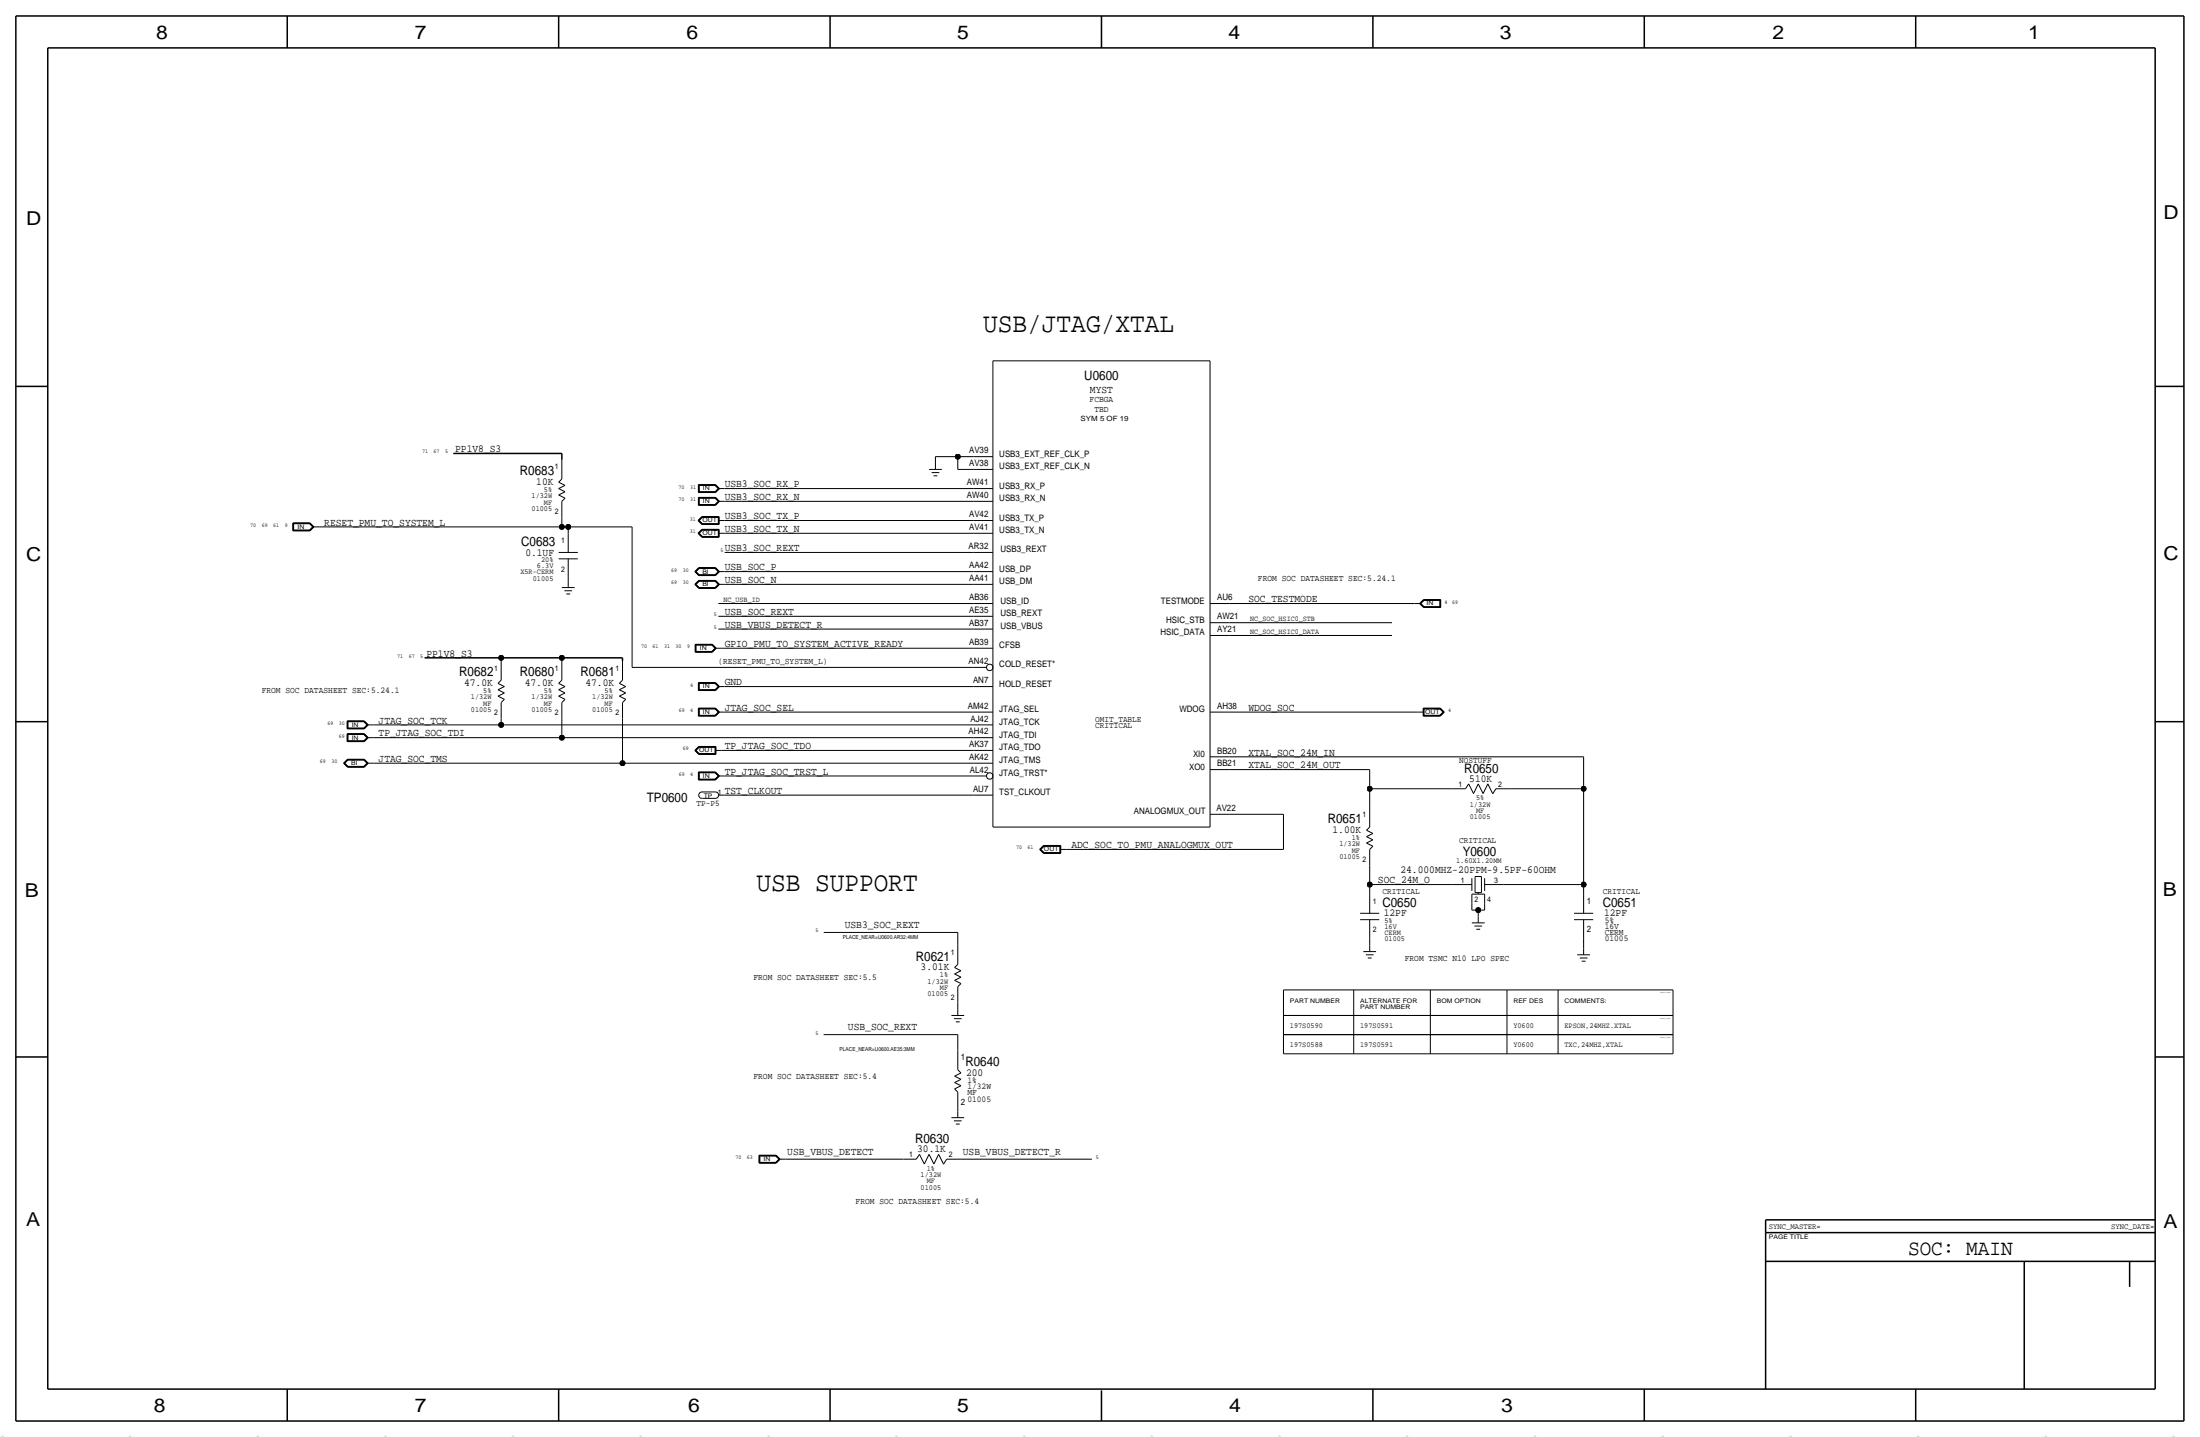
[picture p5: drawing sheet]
<svg xmlns="http://www.w3.org/2000/svg" width="875mm" height="572mm" viewBox="0 0 875 572" stroke-linecap="round" stroke-linejoin="round" font-family="sans-serif">
<g fill="none" stroke="#000" stroke-width=".6" stroke-linecap="butt">
<path d="M6.3 6.4v558.7zM6.3 6.4h862.3zM19 19.1v533.4zM19 19.1h838.2zM114.2 6.4v12.7zM222.2 6.4v12.7zM330.1 6.4v12.7zM438.1 6.4v12.7zM546.1 6.4v12.7zM654 6.4v12.7zM762 6.4v12.7zM857.2 19.1v533.4z"/>
<path d="M868.6 6.4v558.7zM6.3 153.7h12.7zM857.2 153.7h11.4zM180.3 180.3h43.2zM223.5 180.3v2.6zM168.9 261.6h30.4zM199.3 261.6h24.2zM199.3 261.6v1.3zM223.5 261.6v1.3zM223.5 261.6h24.1zM247.6 261.6v1.3zM6.3 287h12.7z"/>
<path d="M857.2 287h11.4zM6.3 420.4h12.7zM857.2 420.4h11.4zM702.3 490.2h154.9zM702.3 485.1v5.1zM702.3 485.1h154.9zM702.3 490.2v62.3zM702.3 501.6h154.9zM805.1 501.6v50.8zM847 501.6v10.2zM19 552.5h838.2zM114.2 552.4v12.7z"/>
<path d="M222.2 552.5v12.7zM330.1 552.5v12.7zM438.1 553v12.1zM546.1 552.5v12.7zM654 552.5v12.7zM762 552.5v12.7zM6.3 565.1h862.3z"/>
</g>
<g fill="none" stroke="#000" stroke-width=".4">
<path d="M394.9 143.5v185.4zM394.9 143.5h86.4zM481.3 143.5v185.4zM222.2 191.8l1.3-1.3zM222.2 191.8l2.5 1.2zM222.2 196.9l2.5 1.2zM222.2 194.3l2.5 1.3zM222.2 196.9l2.5-1.3zM222.2 194.3l2.5-1.3zM223.5 182.9v7.6zM223.5 199.4v6.3zM224.7 198.1l-1.2 1.3z"/>
<path d="M277.8 192.7h6.8zM277.8 197.8h6.8zM277.8 192.7v3.2zM277.8 195.9h6.8zM277.8 197.8v3.2zM277.9 192.8v3zM277.9 195.8h6.6zM277.9 197.9v3zM277.9 192.8h6.6zM277.9 197.9h6.6zM278 192.9v2.8zM278 195.7h6.5z"/>
<path d="M278 198v2.8zM278 192.9h6.5zM278 198h6.5zM278.1 193h6.3zM278.1 193v2.6zM278.1 195.6h6.3zM278.1 198.1h6.3zM278.1 198.1v2.6zM284.4 195.6l1.3-1.3zM284.4 193l1.3 1.3zM284.4 198.1l1.3 1.3zM284.5 195.7l1.4-1.4z"/>
<path d="M284.5 192.9l1.4 1.4zM284.5 198l1.4 1.4zM284.5 192.8l1.5 1.5zM284.5 197.9l1.5 1.5zM284.5 195.8l1.5-1.5zM284.6 192.7l1.6 1.6zM284.6 197.8l1.6 1.6zM284.6 195.9l1.6-1.6zM285.7 199.4l-1.3 1.3zM285.7 194.3h2.5zM285.7 199.4h2.5zM288.2 199.4h99.1z"/>
<path d="M288.2 194.3h99.1zM369.5 186.7h5.1zM370.5 188h3.1zM371.3 189.2h1.5zM372.1 181.6h8.9zM372.1 181.6v2.6zM372.1 184.2v2.5zM381 181.6h6.3zM381 181.6v5.1zM381 186.7h6.3zM387.3 194.3h7.6zM387.3 186.7h7.6z"/>
<path d="M387.3 181.6h7.6zM387.3 199.4h7.6zM116.5 208v3.1zM116.5 211.1h6.8zM116.5 208h6.8zM116.6 208.1h6.6zM116.6 208.1v2.9zM116.6 211h6.6zM116.7 208.2v2.7zM116.7 210.9h6.5zM116.7 208.2h6.5zM116.8 208.3h6.3z"/>
<path d="M116.8 208.3v2.5zM116.8 210.8h6.3zM123.1 210.8l1.3-1.3zM123.1 208.3l1.3 1.3zM123.2 210.9l1.4-1.3zM123.2 208.2l1.4 1.4zM123.2 208.1l1.5 1.5zM123.2 211l1.5-1.4zM123.3 208l1.6 1.6zM123.3 211.1l1.6-1.6zM124.4 209.6h2.5zM126.9 209.6h96.6z"/>
<path d="M222.2 219.7h7.6zM223.5 205.7v3.8zM223.5 209.6h2.5zM226 209.6h25.4zM226 209.6v2.5zM226 212.1v7.6zM251.4 209.6v55.8zM277.6 207l1.6 1.6zM277.6 212.1l1.6 1.6zM277.6 207l1.6-1.6zM277.6 212.1l1.6-1.6zM277.8 207l1.4 1.5z"/>
<path d="M277.8 212.1l1.4 1.5zM277.8 201h6.8zM277.8 207l1.4-1.5zM277.8 212.1l1.4-1.5zM277.9 200.9h6.6zM277.9 207l1.4-1.4zM277.9 212.1l1.4-1.4zM277.9 207l1.4 1.4zM277.9 212.1l1.4 1.4zM278 200.8h6.5zM278.1 200.7h6.3zM278.1 207l1.2-1.3z"/>
<path d="M278.1 207l1.2 1.3zM278.1 212.1l1.2 1.3zM279.2 208.6h6.8zM279.2 213.7h6.8zM279.2 205.4h6.8zM279.2 210.5h6.8zM279.2 205.5h6.7zM279.2 210.6h6.7zM279.2 208.5h6.7zM279.2 213.6h6.7zM279.3 205.6h6.5zM279.3 210.7h6.5z"/>
<path d="M279.3 208.4h6.5zM279.3 213.5h6.5zM279.3 210.8l-1.2 1.3zM279.3 205.7h6.4zM279.3 208.3h6.4zM279.3 210.8h6.4zM279.3 213.4h6.4zM284.5 200.8l1.4-1.4zM284.5 200.9l1.5-1.5zM284.6 201l1.6-1.6zM285.7 205.7v2.6zM285.7 210.8v2.6z"/>
<path d="M285.7 207h2.5zM285.7 212.1h2.5zM285.8 205.6v2.8zM285.8 210.7v2.8zM285.9 205.5v3zM285.9 210.6v3zM286 205.4v3.2zM286 210.5v3.2zM288.2 219.7h99.1zM288.2 207h99.1zM288.2 212.1h99.1zM387.3 219.7h7.6z"/>
<path d="M387.3 207h7.6zM387.3 212.1h7.6zM222.2 222.3h7.6zM223.5 233.7h5zM224.5 235h3zM225.2 236.2h1.6zM226 229.9v1.2zM226 222.2v7.7zM226 231.1v2.6zM276.4 232.4l1.5 1.6zM276.4 227.3l1.5 1.6zM276.4 232.4l1.5-1.6z"/>
<path d="M276.4 227.3l1.5-1.5zM276.5 232.4l1.5-1.5zM276.5 227.3l1.5-1.4zM276.5 232.4l1.5 1.5zM276.5 227.3l1.5 1.5zM276.7 232.4l1.3-1.4zM276.7 227.3l1.3-1.3zM276.7 232.4l1.3 1.4zM276.7 227.3l1.3 1.4zM276.8 232.4l1.3 1.3zM276.8 227.3l1.3 1.3zM277.9 234h6.7z"/>
<path d="M277.9 228.9h6.7zM277.9 230.8h6.7zM277.9 225.8h6.7zM278 230.9h6.5zM278 225.9h6.5zM278 233.9h6.5zM278 228.8h6.5zM278 233.8h6.5zM278 228.7h6.5zM278 231h6.5zM278 226h6.5zM278.1 233.7h6.3z"/>
<path d="M278.1 231.1h6.3zM278.1 228.6h6.3zM278.1 226.1h6.3zM278.1 231.1l-1.3 1.3zM278.1 226.1l-1.3 1.2zM284.4 228.6l1.3-1.3zM284.4 231.1l1.3 1.3zM284.4 226.1l1.3 1.2zM284.5 233.8l1.4-1.4zM284.5 228.7l1.4-1.4zM284.5 231l1.4 1.4zM284.5 226l1.4 1.3z"/>
<path d="M284.5 230.9l1.5 1.5zM284.5 225.9l1.5 1.4zM284.5 233.9l1.5-1.5zM284.5 228.8l1.5-1.5zM284.6 230.8l1.6 1.6zM284.6 225.8l1.6 1.5zM284.6 234l1.6-1.6zM284.6 228.9l1.6-1.6zM285.7 232.4l-1.3 1.3zM285.7 232.4h2.5zM285.7 227.3h2.5zM288.2 227.3h99.1z"/>
<path d="M288.2 232.4h99.1zM387.3 232.4h7.6zM387.3 227.3h7.6zM566.2 238.5h6.8zM566.3 238.6h6.6zM566.3 238.7l-1.4 1.3zM566.3 238.7h6.5zM566.4 238.8h6.3zM572.7 238.8v2.5zM572.8 238.7v2.7zM572.9 238.6v2.9zM573 238.5v3.1z"/>
<path d="M276.5 256.2v3.2zM276.5 259.4h6.8zM276.5 256.2h6.8zM276.6 256.3h6.7zM276.6 256.3v3zM276.6 259.3h6.7zM276.7 256.4v2.8zM276.7 259.2h6.5zM276.7 256.4h6.5zM276.8 256.5h6.4zM276.8 256.5v2.6zM276.8 259.1h6.4z"/>
<path d="M283.2 256.5l1.2 1.3zM283.2 259.1l1.2-1.3zM283.2 259.2l1.4-1.4zM283.2 256.4l1.4 1.4zM283.3 259.3l1.4-1.5zM283.3 256.3l1.4 1.5zM283.3 256.2l1.6 1.6zM283.3 259.4l1.6-1.6zM284.4 257.8h2.6zM285.7 240h101.6zM285.7 245.1h101.6zM285.7 250.2h101.6z"/>
<path d="M287 257.8h100.3zM387.3 240h7.6zM387.3 245.1h7.6zM387.3 257.8h7.6zM387.3 250.2h7.6zM481.3 252.7h7.6zM481.3 247.7h7.6zM481.3 240h7.6zM488.9 252.7h64.8zM488.9 240h73.7zM488.9 247.7h64.8zM562.6 240h2.5z"/>
<path d="M564.6 240l1.6 1.6zM564.6 240l1.6-1.5zM564.8 240l1.5-1.4zM564.8 240l1.5 1.5zM564.9 240l1.4 1.4zM565.1 240l1.3 1.3zM565.1 240l1.3-1.2zM566.2 241.6h6.8zM566.3 241.5h6.6zM566.3 241.4h6.5zM566.4 241.3h6.3zM198.1 271.8l1.2-1.3z"/>
<path d="M198.1 271.8l2.5 1.3zM198.1 276.9l2.5 1.2zM198.1 274.3l2.5 1.3zM198.1 276.9l2.5-1.3zM198.1 274.3l2.5-1.2zM199.3 262.9v7.6zM199.3 279.4v6.4zM200.6 278.1l-1.3 1.3zM222.2 271.8l1.3-1.3zM222.2 271.8l2.5 1.3zM222.2 276.9l2.5 1.2zM222.2 274.3l2.5 1.3z"/>
<path d="M222.2 276.9l2.5-1.3zM222.2 274.3l2.5-1.2zM223.5 262.9v7.6zM223.5 279.4v6.4zM224.7 278.1l-1.2 1.3zM246.3 271.8l1.3-1.3zM246.3 271.8l2.6 1.3zM246.3 276.9l2.6 1.2zM246.3 274.3l2.6 1.3zM246.3 276.9l2.6-1.3zM246.3 274.3l2.6-1.2zM247.6 262.9v7.6z"/>
<path d="M247.6 279.4v6.4zM248.9 278.1l-1.3 1.3zM251.4 265.4h135.9zM277.8 271.5h6.8zM277.8 271.5v3.1zM277.8 274.6h6.8zM277.9 271.6v2.9zM277.9 274.5h6.6zM277.9 271.6h6.6zM278 271.7v2.7zM278 274.4h6.5zM278 271.7h6.5z"/>
<path d="M278.1 271.8h6.3zM278.1 271.8v2.5zM278.1 274.3h6.3zM284.4 274.3l1.3-1.3zM284.4 271.8l1.3 1.3zM284.5 274.4l1.4-1.3zM284.5 271.7l1.4 1.4zM284.5 271.6l1.5 1.5zM284.5 274.5l1.5-1.4zM284.6 271.5l1.6 1.6zM284.6 274.6l1.6-1.6zM285.7 273.1h2.5z"/>
<path d="M288.2 273.1h99.1zM387.3 265.4h5.1zM387.3 273.1h7.6zM138.1 291.8h6.8zM138.1 286.7h6.8zM138.1 291.8v3.1zM138.1 294.9h6.8zM138.1 286.7v3.2zM138.1 289.9h6.8zM138.2 291.9v2.9zM138.2 294.8h6.6zM138.2 286.8v3z"/>
<path d="M138.2 289.8h6.6zM138.2 291.9h6.6zM138.2 286.8h6.6zM138.3 292v2.7zM138.3 294.7h6.5zM138.3 286.9v2.8zM138.3 289.7h6.5zM138.3 292h6.5zM138.3 286.9h6.5zM138.4 292.1v2.5zM138.4 294.6h6.3zM138.4 287v2.6z"/>
<path d="M138.4 289.6h6.3zM138.4 292.1h6.3zM138.4 287h6.3zM144.7 292.1l1.3 1.3zM144.7 287l1.3 1.3zM144.7 294.6l1.3-1.2zM144.7 289.6l1.3-1.3zM144.8 289.7l1.4-1.4zM144.8 292l1.4 1.4zM144.8 286.9l1.4 1.4zM144.8 291.9l1.5 1.5zM144.8 286.8l1.5 1.5z"/>
<path d="M144.8 289.8l1.5-1.5zM144.9 294.9l1.6-1.5zM144.9 289.9l1.6-1.6zM144.9 291.8l1.6 1.6zM144.9 286.7l1.6 1.6zM146 293.4h2.5zM146 288.3h2.5zM146.2 293.4l-1.4 1.3zM146.3 293.4l-1.5 1.4zM148.5 293.4h75zM148.5 288.3h50.8zM199.3 285.8v2.5z"/>
<path d="M199.3 288.3h188zM223.5 285.8v7.6zM223.5 293.4h163.8zM247.6 285.8v17.7zM276.4 298.4l1.5 1.6zM276.4 298.5l1.5-1.6zM276.5 298.5l1.5-1.5zM276.5 298.5l1.5 1.4zM276.7 298.5l1.3-1.4zM276.7 298.5l1.3 1.3zM276.8 298.4l1.3 1.3zM276.8 298.5l1.3-1.3z"/>
<path d="M277.8 281.6h6.8zM277.8 281.6v3.2zM277.8 284.8h6.8zM277.9 281.7v3zM277.9 284.7h6.6zM277.9 281.7h6.6zM277.9 296.9h6.8zM278 299.9h6.6zM278 281.8v2.8zM278 284.6h6.5zM278 297h6.6zM278 281.8h6.5z"/>
<path d="M278 297.1h6.5zM278 299.8h6.5zM278.1 281.9h6.3zM278.1 281.9v2.6zM278.1 284.5h6.3zM278.1 297.2h6.3zM278.1 299.7h6.3zM284.4 284.5l1.3-1.3zM284.4 297.2v2.5zM284.4 298.5h2.6zM284.4 281.9l1.3 1.3zM284.5 284.6l1.4-1.4z"/>
<path d="M284.5 281.8l1.4 1.4zM284.5 281.7l1.5 1.5zM284.5 284.7l1.5-1.5zM284.5 297.1v2.7zM284.6 281.6l1.6 1.6zM284.6 284.8l1.6-1.6zM284.6 297v2.9zM284.7 296.9v3.1zM285.7 283.2h2.5zM287 298.5h100.3zM288.2 283.2h99.1zM387.3 288.3h7.6z"/>
<path d="M387.3 293.4h7.6zM387.3 283.2h7.6zM387.3 298.5h7.6zM481.3 283.2h7.6zM488.9 283.2h74.9zM563.8 283.2h2.6zM566.1 284.8h6.8zM566.1 281.6v3.2zM566.1 281.6h6.8zM566.2 281.7h6.6zM566.2 281.7v3zM566.2 284.7h6.6z"/>
<path d="M566.3 281.8h6.5zM566.3 281.8v2.8zM566.3 284.6h6.5zM566.4 281.9h6.3zM566.4 281.9v2.6zM566.4 284.5h6.3zM572.7 284.5l1.3-1.3zM572.7 281.9l1.3 1.3zM572.8 281.8l1.3 1.4zM572.8 284.7l1.5-1.5zM572.8 281.7l1.5 1.5zM572.9 281.6l1.5 1.6z"/>
<path d="M574.1 283.2l-1.3 1.4zM574.4 283.2l-1.5 1.6zM136.7 303.5l1.5-1.5zM136.7 303.5l1.5 1.6zM136.8 303.5l1.5 1.5zM136.8 303.5l1.5-1.4zM137 303.5l1.3-1.3zM137 303.5l1.3 1.4zM137.1 303.5l1.3-1.2zM137.1 303.5l1.3 1.3zM138.2 302h6.7zM138.2 305.1h6.7z"/>
<path d="M138.3 305h6.5zM138.3 302.1h6.5zM138.3 302.2h6.5zM138.3 304.9h6.5zM138.4 304.8h6.3zM138.4 302.3h6.3zM144.7 302.3l1.3 1.2zM144.7 304.8l1.3-1.3zM144.8 302.2l1.4 1.3zM144.8 302.1l1.5 1.4zM144.9 305.1l1.6-1.6zM144.9 302l1.6 1.5z"/>
<path d="M146 303.5h2.5zM146.2 303.5l-1.4 1.4zM146.3 303.5l-1.5 1.5zM148.5 303.5h99.1zM247.6 303.5h139.7zM277.8 307h6.8zM277.8 307v3.2zM277.8 310.2h6.8zM277.9 307.1v3zM277.9 310.1h6.6zM277.9 307.1h6.6zM277.9 300h6.8z"/>
<path d="M278 307.2v2.8zM278 310h6.5zM278 307.2h6.5zM278.1 307.3h6.3zM278.1 307.3v2.6zM278.1 309.9h6.3zM279.2 315h5.2zM279.3 315a1.25 1.25 0 0 0-1.4 1.3 1.25 1.25 0 0 0 1.4 1.2M279.3 317.5h5.1zM284.4 309.9l1.3-1.3zM284.4 315a1.25 1.25 0 0 1 1.4 1.3 1.25 1.25 0 0 1-1.4 1.2M284.4 307.3l1.3 1.3z"/>
<path d="M284.5 310l1.4-1.4zM284.5 307.2l1.4 1.4zM284.5 307.1l1.5 1.5zM284.5 310.1l1.5-1.5zM284.6 307l1.6 1.6zM284.6 310.2l1.6-1.6zM285.7 316.2h2.5zM285.7 308.6h2.5zM288.2 316.2h99.1zM288.2 308.6h99.1zM387.3 303.5h7.6zM387.3 308.6h5.1z"/>
<path d="M387.3 316.2h7.6zM481.3 301h7.6zM481.3 306.1h7.6zM488.9 301h141zM488.9 306.1h55.9zM544.8 313.7h33zM544.8 313.7v7.6zM544.8 306.1v7.6zM577.8 313.7h5.1zM584.2 311.8l1.9 3.8zM584.2 311.8l-1.3 1.9zM588 311.8l-1.9 3.8z"/>
<path d="M588 311.8l1.9 3.8zM591.8 311.8l-1.9 3.8zM591.8 311.8l1.9 3.8zM595 313.7h5.7zM595 313.7l-1.3 2zM600.7 313.7h29.2zM629.9 313.7v38.1zM629.9 301v12.7zM394.9 328.9h86.4zM413.5 337.8l1.6 1.6zM413.5 337.8l1.6-1.6zM413.7 337.8l1.4-1.5z"/>
<path d="M413.7 337.8l1.4 1.5zM413.8 337.8l1.4-1.4zM413.8 337.8l1.4 1.4zM414 337.8l1.2-1.3zM414 337.8l1.2 1.3zM415.1 336.2h6.8zM415.1 339.4h6.8zM415.1 339.3h6.7zM415.1 336.3h6.7zM415.2 339.2h6.5zM415.2 336.4h6.5zM415.2 336.6h6.4z"/>
<path d="M415.2 339.1h6.4zM421.6 337.8h2.5zM421.6 336.6v2.5zM421.7 336.4v2.8zM421.8 336.3v3zM421.9 336.2v3.2zM424.1 337.8h86.4zM481.3 323.9h7.6zM488.9 323.9h21.6zM510.5 323.8v14zM543.5 335.3l2.6-1.3zM543.5 332.7l2.6-1.2z"/>
<path d="M543.5 330.2l1.3-1.3zM543.5 330.2l2.6 1.3zM543.5 335.3l2.6 1.3zM543.5 332.7l2.6 1.3zM544.8 321.3v7.6zM544.8 337.8v6.4zM546.1 336.6l-1.3 1.2zM544.8 351.8h33zM544.8 344.2v7.6zM544.8 351.8v3.8zM544.8 355.6v7.6zM577.8 351.8h7.6z"/>
<path d="M585.4 359.4v2.5zM585.4 355.6v3.8zM585.4 349.2v5.1zM585.4 355.6h5.1zM586.7 348.6v6.4zM586.7 348.6h2.5zM586.7 355h2.5zM588 355v.6zM589.2 348.6v6.4zM590.5 351.8h7.6zM590.5 359.4v2.5zM590.5 355.6v3.8z"/>
<path d="M590.5 349.2v5.1zM598.1 351.8h31.8zM629.9 351.8v3.8zM629.9 355.6v7.6zM327.6 370.8h53.4zM381 370.8v5.1zM381 375.9v7.6zM541 363.2h7.6zM541 365.8h7.6zM542.2 378.5h5.1zM543.3 379.7h3zM544.8 373.4v2.5z"/>
<path d="M544.8 365.8v7.6zM544.8 375.9v2.6zM585.4 362h2.6zM585.4 367h5.1zM586.4 368.3h3.1zM587.2 369.6h1.5zM588 362h2.5zM588 362v2.5zM588 364.5v2.5zM626.1 365.8h7.6zM626.1 363.2h7.6zM627.3 379.7h5.1z"/>
<path d="M629.9 373.4v3.8zM629.9 377.2v2.5zM629.9 365.8v7.6zM379.7 389.9l2.5-1.3zM379.7 387.4l2.5-1.3zM379.7 384.8l1.3-1.3zM379.7 384.8l2.5 1.3zM379.7 389.9l2.5 1.3zM379.7 387.4l2.5 1.2zM381 398.8v2.5zM381 392.4v6.4zM382.2 391.2l-1.2 1.2z"/>
<path d="M510.5 393.7h154.9zM510.5 393.7v10.2zM538.4 393.7v10.2zM544 381h1.5zM568.9 393.7v10.2zM599.4 393.7v10.2zM619.7 393.7v10.2zM628.3 381h3.1zM629.1 382.3h1.5zM665.4 393.7v10.2zM327.6 411.5h53.4zM378.4 403.9h5.1z"/>
<path d="M379.4 405.1h3.1zM380.2 406.4h1.5zM381 411.5v6.3zM381 417.8v7.7zM381 401.3v2.6zM510.5 411.5h154.9zM510.5 419.1h154.9zM510.5 403.9h154.9zM510.5 411.5v7.6zM510.5 403.9v7.6zM538.4 411.5v7.6zM538.4 403.9v7.6z"/>
<path d="M568.9 411.5v7.6zM568.9 403.9v7.6zM599.4 411.5v7.6zM599.4 403.9v7.6zM619.7 411.5v7.6zM619.7 403.9v7.6zM665.4 411.5v7.6zM665.4 403.9v7.6zM379.7 428l2.5-1.3zM379.7 433.1l2.5-1.3zM379.7 430.5l2.5-1.2zM379.7 433.1l1.3 1.2z"/>
<path d="M379.7 430.5l2.5 1.3zM379.7 428l2.5 1.3zM381 425.5l1.2 1.2zM381 434.3v6.4zM301.9 459.4v3.2zM301.9 459.4h6.8zM302 459.5h6.7zM302 459.5v3zM302.1 459.6v2.8zM302.1 459.6h6.5zM302.2 459.7h6.4zM302.2 459.7v2.6z"/>
<path d="M308.6 459.7l1.2 1.3zM308.6 459.6l1.4 1.4zM308.7 459.5l1.4 1.5zM308.7 459.4l1.6 1.6zM365.7 459.1l1.9 3.8zM365.7 459.1l-1.3 1.9zM369.5 459.1l-1.9 3.8zM369.5 459.1l2 3.8zM373.3 459.1l-1.8 3.8zM373.3 459.1l2 3.8zM378.4 444.5h5.1zM379.4 445.8h3.1z"/>
<path d="M380.2 447h1.5zM381 440.7v1.3zM381 442v2.5zM301.9 462.6h6.8zM302 462.5h6.7zM302.1 462.4h6.5zM302.2 462.3h6.4zM308.6 462.3l1.2-1.3zM308.6 462.4l1.4-1.4zM308.7 462.5l1.4-1.5zM308.7 462.6l1.6-1.6zM309.8 461h2.6z"/>
<path d="M312.4 461h47zM359.4 461h5zM376.5 461h5.7zM376.5 461l-1.2 2zM382.2 461h52.1z"/>
<circle cx="393.6" cy="265.4" r="1.28"/>
<circle cx="393.6" cy="308.6" r="1.28"/>
</g>
<g fill="#000" stroke="#000" stroke-width=".4">
<circle cx="381" cy="181.6" r="1.02"/>
<circle cx="223.5" cy="209.5" r="1.02"/>
<circle cx="226" cy="209.5" r="1.02"/>
<circle cx="199.3" cy="261.6" r="1.02"/>
<circle cx="223.5" cy="261.6" r="1.02"/>
<circle cx="199.3" cy="288.3" r="1.02"/>
<circle cx="223.5" cy="293.4" r="1.02"/>
<circle cx="247.6" cy="303.5" r="1.02"/>
<circle cx="544.8" cy="313.7" r="1.02"/>
<circle cx="629.9" cy="313.7" r="1.02"/>
<circle cx="544.8" cy="351.8" r="1.02"/>
<circle cx="629.9" cy="351.8" r="1.02"/>
<circle cx="588" cy="361.9" r="1.02"/>
</g>
<g font-size="10.9">
<text x="391.1" y="132.1">USB/JTAG/XTAL</text>
<text x="300.9" y="354.3">USB SUPPORT</text>
</g>
<text font-size="8.6" x="758.9" y="499.1">SOC: MAIN</text>
<g font-size="7.6">
<text x="62.2" y="15.5">8</text>
<text x="165" y="15.5">7</text>
<text x="273" y="15.5">6</text>
<text x="380.7" y="15.5">5</text>
<text x="488.6" y="15.5">4</text>
<text x="596.6" y="15.5">3</text>
<text x="705.1" y="15.5">2</text>
<text x="806.7" y="15.5">1</text>
<text x="10.4" y="89.4">D</text>
<text x="860.5" y="87.1">D</text>
<text x="10.4" y="223.3">C</text>
<text x="860.5" y="222.8">C</text>
<text x="9.8" y="356.6">B</text>
<text x="860.2" y="356.4">B</text>
<text x="10.4" y="487.4">A</text>
<text x="860.5" y="488.2">A</text>
<text x="61.2" y="561.6">8</text>
<text x="165" y="561.6">7</text>
<text x="273.8" y="561.6">6</text>
<text x="380.7" y="561.6">5</text>
<text x="488.9" y="561.6">4</text>
<text x="597.1" y="561.6">3</text>
</g>
<g font-size="5.2">
<text x="431.3" y="151.1">U0600</text>
<text x="206.8" y="189">R0683</text>
<text x="207.3" y="217.2">C0683</text>
<text x="182.7" y="269">R0682</text>
<text x="206.8" y="269">R0680</text>
<text x="230.9" y="269">R0681</text>
<text x="582.4" y="307.3">R0650</text>
<text x="257.3" y="318.8">TP0600</text>
<text x="528.1" y="327.4">R0651</text>
<text x="581.8" y="340.3">Y0600</text>
<text x="549.9" y="360.7">C0650</text>
<text x="637.5" y="360.7">C0651</text>
<text x="364.3" y="382">R0621</text>
<text x="384" y="423.9">R0640</text>
<text x="364" y="454.7">R0630</text>
</g>
<g font-size="4.3">
<text x="433.5" y="156.2">MYST</text>
<text x="181.1" y="179.8">PP1V8_S3</text>
<text x="213.3" y="192.8">10K</text>
<text x="288.2" y="193.8">USB3_SOC_RX_P</text>
<text x="288.2" y="198.9">USB3_SOC_RX_N</text>
<text x="129" y="209">RESET_PMU_TO_SYSTEM_L</text>
<text x="288.2" y="206.5">USB3_SOC_TX_P</text>
<text x="288.2" y="211.6">USB3_SOC_TX_N</text>
<text x="209" y="221">0.1UF</text>
<text x="288.2" y="219.2">USB3_SOC_REXT</text>
<text x="288.2" y="226.8">USB_SOC_P</text>
<text x="288.2" y="231.9">USB_SOC_N</text>
<text x="496.5" y="239.5">SOC_TESTMODE</text>
<text x="288.2" y="244.6">USB_SOC_REXT</text>
<text x="288.2" y="249.7">USB_VBUS_DETECT_R</text>
<text x="288.2" y="257.3">GPIO_PMU_TO_SYSTEM_ACTIVE_READY</text>
<text x="169.6" y="261.1">PP1V8_S3</text>
<text x="184.6" y="272.8">47.0K</text>
<text x="208.7" y="272.8">47.0K</text>
<text x="232.8" y="272.8">47.0K</text>
<text x="288.2" y="272.5">GND</text>
<text x="150.6" y="287.8">JTAG_SOC_TCK</text>
<text x="288.2" y="282.7">JTAG_SOC_SEL</text>
<text x="496.5" y="282.7">WDOG_SOC</text>
<text x="150.6" y="292.9">TP_JTAG_SOC_TDI</text>
<text x="288.2" y="297.9">TP_JTAG_SOC_TDO</text>
<text x="150.6" y="303">JTAG_SOC_TMS</text>
<text x="496.5" y="305.6">XTAL_SOC_24M_OUT</text>
<text x="496.5" y="300.5">XTAL_SOC_24M_IN</text>
<text x="288.2" y="308.1">TP_JTAG_SOC_TRST_L</text>
<text x="584.4" y="310.9">510K</text>
<text x="288.2" y="315.7">TST_CLKOUT</text>
<text x="530" y="331.2">1.00K</text>
<text x="426.2" y="337.3">ADC_SOC_TO_PMU_ANALOGMUX_OUT</text>
<text x="557" y="347">24.000MHZ-20PPM-9.5PF-60OHM</text>
<text x="548.1" y="351.3">SOC_24M_O</text>
<text x="550.4" y="364.5">12PF</text>
<text x="638" y="364.5">12PF</text>
<text x="336" y="369.1">USB3_SOC_REXT</text>
<text x="366.2" y="385.8">3.01K</text>
<text x="337.3" y="409.7">USB_SOC_REXT</text>
<text x="384.3" y="427.7">200</text>
<text x="313.1" y="459.2">USB_VBUS_DETECT</text>
<text x="364.8" y="458.2">30.1K</text>
<text x="383" y="459.2">USB_VBUS_DETECT_R</text>
</g>
<g font-size="3.5">
<text x="433.4" y="160">FCBGA</text>
<text x="435.3" y="163.8">TBD</text>
<text x="385.4" y="180.3">AV39</text>
<text x="385.4" y="185.4">AV38</text>
<text x="397.5" y="181.6">USB3_EXT_REF_CLK_P</text>
<text x="397.5" y="186.7">USB3_EXT_REF_CLK_N</text>
<text x="384.6" y="193">AW41</text>
<text x="397.5" y="194.3">USB3_RX_P</text>
<text x="384.6" y="198.1">AW40</text>
<text x="397.5" y="199.4">USB3_RX_N</text>
<text x="385.4" y="205.7">AV42</text>
<text x="397.5" y="207">USB3_TX_P</text>
<text x="385.4" y="210.8">AV41</text>
<text x="397.5" y="212.1">USB3_TX_N</text>
<text x="385.3" y="218.4">AR32</text>
<text x="398" y="219.7">USB3_REXT</text>
<text x="385.4" y="226.1">AA42</text>
<text x="397.5" y="227.3">USB_DP</text>
<text x="385.4" y="231.1">AA41</text>
<text x="397.5" y="232.4">USB_DM</text>
<text x="500.3" y="231.1">FROM SOC DATASHEET SEC:5.24.1</text>
<text x="385.4" y="238.8">AB36</text>
<text x="484.1" y="238.8">AU6</text>
<text x="385.4" y="243.8">AE35</text>
<text x="398" y="240">USB_ID</text>
<text x="398" y="245.1">USB_REXT</text>
<text x="461.7" y="240">TESTMODE</text>
<text x="385.4" y="248.9">AB37</text>
<text x="398" y="250.2">USB_VBUS</text>
<text x="463.8" y="247.6">HSIC_STB</text>
<text x="484.1" y="246.4">AW21</text>
<text x="484.1" y="251.5">AY21</text>
<text x="385.4" y="256.5">AB39</text>
<text x="397.5" y="257.8">CFSB</text>
<text x="461.6" y="252.7">HSIC_DATA</text>
<text x="285.7" y="264.2">(RESET_PMU_TO_SYSTEM_L)</text>
<text x="385.3" y="264.2">AN42</text>
<text x="397.5" y="265.4">COLD_RESET*</text>
<text x="104.1" y="275.6">FROM SOC DATASHEET SEC:5.24.1</text>
<text x="387" y="271.8">AN7</text>
<text x="397.5" y="273">HOLD_RESET</text>
<text x="384.9" y="281.9">AM42</text>
<text x="484.1" y="281.9">AH38</text>
<text x="386" y="287">AJ42</text>
<text x="397.5" y="283.2">JTAG_SEL</text>
<text x="435.6" y="287">OMIT_TABLE</text>
<text x="469.1" y="283.2">WDOG</text>
<text x="385.3" y="292.1">AH42</text>
<text x="397.5" y="288.3">JTAG_TCK</text>
<text x="397.5" y="293.4">JTAG_TDI</text>
<text x="435.6" y="289.6">CRITICAL</text>
<text x="385.4" y="297.2">AK37</text>
<text x="397.5" y="298.4">JTAG_TDO</text>
<text x="484.1" y="299.7">BB20</text>
<text x="385.4" y="302.3">AK42</text>
<text x="397.5" y="303.5">JTAG_TMS</text>
<text x="474.5" y="301">XI0</text>
<text x="484.1" y="304.8">BB21</text>
<text x="580.3" y="303.5">NOSTUFF</text>
<text x="385.8" y="307.3">AL42</text>
<text x="397.5" y="308.6">JTAG_TRST*</text>
<text x="472.9" y="306.1">XO0</text>
<text x="387" y="315">AU7</text>
<text x="397.5" y="316.2">TST_CLKOUT</text>
<text x="277" y="320.5">TP-P5</text>
<text x="451" y="323.8">ANALOGMUX_OUT</text>
<text x="483.8" y="322.6">AV22</text>
<text x="580.3" y="335.3">CRITICAL</text>
<text x="549.9" y="355.6">CRITICAL</text>
<text x="631.1" y="359.4">1</text>
<text x="637.5" y="355.6">CRITICAL</text>
<text x="631.1" y="370.8">2</text>
<text x="638.3" y="371.9">CERM</text>
<text x="638.3" y="367">5%</text>
<text x="638.3" y="369.3">16V</text>
<text x="638.3" y="374.4">01005</text>
<text x="558.7" y="382.3">FROM TSMC N10 LPO SPEC</text>
<text x="299.7" y="389.9">FROM SOC DATASHEET SEC:5.5</text>
<text x="382.2" y="421.6">1</text>
<text x="299.7" y="429.3">FROM SOC DATASHEET SEC:5.4</text>
<text x="384.8" y="430.5">1%</text>
<text x="384.8" y="433.1">1/32W</text>
<text x="384.8" y="435.6">MF</text>
<text x="382.2" y="439.4">2</text>
<text x="384.8" y="438.1">01005</text>
<text x="340.3" y="478.8">FROM SOC DATASHEET SEC:5.4</text>
</g>
<g font-size="3.2">
<text x="703.5" y="489">SYNC_MASTER=</text>
<text x="839.6" y="489">SYNC_DATE=</text>
</g>
<g font-size="3.1">
<text x="220.7" y="186.7">1</text>
<text x="216.4" y="195.6">5%</text>
<text x="211.4" y="203.2">01005</text>
<text x="211.4" y="198.1">1/32W</text>
<text x="216.4" y="200.7">MF</text>
<text x="220.7" y="204.5">2</text>
<text x="223.2" y="215.9">1</text>
<text x="213.6" y="225.8">6.3V</text>
<text x="215.2" y="223.5">20%</text>
<text x="223.2" y="227.3">2</text>
<text x="207" y="228.3">X5R-CERM</text>
<text x="211.9" y="230.9">01005</text>
<text x="196.5" y="266.7">1</text>
<text x="220.7" y="266.7">1</text>
<text x="244.8" y="266.7">1</text>
<text x="192.2" y="275.6">5%</text>
<text x="216.4" y="275.6">5%</text>
<text x="240.5" y="275.6">5%</text>
<text x="187.3" y="278.1">1/32W</text>
<text x="192.2" y="280.7">MF</text>
<text x="211.4" y="278.1">1/32W</text>
<text x="216.4" y="280.7">MF</text>
<text x="235.5" y="278.1">1/32W</text>
<text x="240.5" y="280.7">MF</text>
<text x="187.3" y="283.2">01005</text>
<text x="196.5" y="284.5">2</text>
<text x="211.4" y="283.2">01005</text>
<text x="220.7" y="284.5">2</text>
<text x="235.5" y="283.2">01005</text>
<text x="244.8" y="284.5">2</text>
<text x="285.4" y="316">1</text>
<text x="580.1" y="312.9">1</text>
<text x="595.8" y="312.9">2</text>
<text x="584.6" y="320.8">1/32W</text>
<text x="587.1" y="323.3">MF</text>
<text x="587.1" y="318.3">5%</text>
<text x="542" y="325.1">1</text>
<text x="584.6" y="325.9">01005</text>
<text x="537.7" y="334">1%</text>
<text x="532.7" y="336.5">1/32W</text>
<text x="532.7" y="341.6">01005</text>
<text x="537.7" y="339.1">MF</text>
<text x="542" y="342.9">2</text>
<text x="579.1" y="343.2">1.60X1.20MM</text>
<text x="581.1" y="351">1</text>
<text x="594.3" y="351">3</text>
<text x="546.1" y="359.4">1</text>
<text x="586.4" y="358.6">2</text>
<text x="591.5" y="358.6">4</text>
<text x="546.1" y="370.8">2</text>
<text x="550.6" y="367">5%</text>
<text x="550.6" y="371.9">CERM</text>
<text x="550.6" y="369.3">16V</text>
<text x="550.6" y="374.4">01005</text>
<text x="378.2" y="379.7">1</text>
<text x="373.8" y="388.6">1%</text>
<text x="368.9" y="391.2">1/32W</text>
<text x="373.8" y="393.7">MF</text>
<text x="368.9" y="396.2">01005</text>
<text x="378.2" y="397.5">2</text>
<text x="513" y="408.9">197S0590</text>
<text x="541" y="408.9">197S0591</text>
<text x="601.9" y="408.9">Y0600</text>
<text x="622.2" y="408.9">EPSON,24MHZ.XTAL</text>
<text x="513" y="416.6">197S0588</text>
<text x="541" y="416.6">197S0591</text>
<text x="601.9" y="416.6">Y0600</text>
<text x="622.2" y="416.6">TXC,24MHZ,XTAL</text>
<text x="361.6" y="460.2">1</text>
<text x="377.4" y="460.2">2</text>
<text x="368.6" y="465.6">1%</text>
<text x="366.2" y="473.2">01005</text>
<text x="366.2" y="468.1">1/32W</text>
<text x="368.6" y="470.7">MF</text>
</g>
<g font-size="3">
<text x="287.7" y="239.5">NC_USB_ID</text>
<text x="497.3" y="247.1">NC_SOC_HSIC0_STB</text>
<text x="497.3" y="252.2">NC_SOC_HSIC0_DATA</text>
</g>
<text font-size="2.9" x="429.8" y="167.6">SYM 5 OF 19</text>
<g font-size="2.8" fill="#b6b6b4">
<text x="50.8" y="571.5" transform="rotate(45 50.8 571.5)">=</text>
<text x="101.6" y="571.5" transform="rotate(45 101.6 571.5)">=</text>
<text x="203.2" y="571.5" transform="rotate(45 203.2 571.5)">=</text>
<text x="254" y="571.5" transform="rotate(45 254 571.5)">=</text>
<text x="304.8" y="571.5" transform="rotate(45 304.8 571.5)">=</text>
<text x="406.4" y="571.5" transform="rotate(45 406.4 571.5)">=</text>
<text x="457.2" y="571.5" transform="rotate(45 457.2 571.5)">=</text>
<text x="558.8" y="571.5" transform="rotate(45 558.8 571.5)">=</text>
<text x="609.6" y="571.5" transform="rotate(45 609.6 571.5)">=</text>
<text x="660.4" y="571.5" transform="rotate(45 660.4 571.5)">=</text>
<text x="762" y="571.4" transform="rotate(45 762 571.4)">=</text>
<text x="812.8" y="571.4" transform="rotate(45 812.8 571.4)">=</text>
</g>
<g font-size="2.5">
<text x="279.6" y="195.1">IN</text>
<text x="279.6" y="200.2">IN</text>
<text x="279.3" y="207.8">OUT</text>
<text x="118.3" y="210.3">IN</text>
<text x="279.3" y="212.9">OUT</text>
<text x="279.3" y="233.2">BI</text>
<text x="279.3" y="228.1">BI</text>
<text x="567.4" y="240.8">IN</text>
<text x="278.3" y="258.6">IN</text>
<text x="279.6" y="273.8">IN</text>
<text x="279.6" y="284">IN</text>
<text x="566.9" y="284">OUT</text>
<text x="139.9" y="289.1">IN</text>
<text x="139.9" y="294.1">IN</text>
<text x="278.1" y="299.2">OUT</text>
<text x="139.6" y="304.3">BI</text>
<text x="279.6" y="309.4">IN</text>
<text x="279.9" y="317.2">TP</text>
<text x="415.2" y="338.6">OUT</text>
<text x="513" y="398.8">PART NUMBER</text>
<text x="541" y="398.8">ALTERNATE FOR</text>
<text x="541" y="401.3">PART NUMBER</text>
<text x="571.5" y="398.8">BOM OPTION</text>
<text x="601.9" y="398.8">REF DES</text>
<text x="622.2" y="398.8">COMMENTS:</text>
<text x="303.7" y="461.8">IN</text>
<text x="703.5" y="492.8">PAGE TITLE</text>
</g>
<g font-size="2.3">
<text x="167.9" y="180.3">71</text>
<text x="172.5" y="180.3">67</text>
<text x="177" y="180.3">5</text>
<text x="269.9" y="194.3">70</text>
<text x="274.5" y="194.3">31</text>
<text x="269.9" y="199.4">70</text>
<text x="274.5" y="199.4">31</text>
<text x="99.5" y="209.5">70</text>
<text x="104.1" y="209.5">69</text>
<text x="108.7" y="209.5">61</text>
<text x="113.2" y="209.5">9</text>
<text x="274.3" y="207">31</text>
<text x="274.3" y="212.1">31</text>
<text x="286.5" y="219.7">5</text>
<text x="267" y="227.3">69</text>
<text x="271.5" y="227.3">30</text>
<text x="267" y="232.4">69</text>
<text x="271.5" y="232.4">30</text>
<text x="284" y="245.1">5</text>
<text x="574.5" y="240">4</text>
<text x="577.6" y="240">69</text>
<text x="284" y="250.2">5</text>
<text x="255" y="257.8">70</text>
<text x="259.5" y="257.8">61</text>
<text x="264.1" y="257.8">31</text>
<text x="268.7" y="257.8">30</text>
<text x="273.3" y="257.8">9</text>
<text x="158" y="261.6">71</text>
<text x="162.6" y="261.6">67</text>
<text x="167.1" y="261.6">5</text>
<text x="274.5" y="273">4</text>
<text x="270" y="283.2">69</text>
<text x="274.5" y="283.2">4</text>
<text x="576" y="283.2">4</text>
<text x="130.2" y="288.3">69</text>
<text x="134.8" y="293.4">69</text>
<text x="134.8" y="288.3">30</text>
<text x="271.5" y="298.4">69</text>
<text x="127.3" y="303.5">69</text>
<text x="131.8" y="303.5">30</text>
<text x="270" y="308.6">69</text>
<text x="274.5" y="308.6">4</text>
<text x="404.1" y="337.8">70</text>
<text x="408.7" y="337.8">61</text>
<text x="324.4" y="370.8">5</text>
<text x="324.4" y="411.5">5</text>
<text x="292.5" y="461">70</text>
<text x="297.1" y="461">63</text>
<text x="435.8" y="461">5</text>
</g>
<g font-size="2.2">
<text x="335.2" y="373.4">PLACE_NEAR=U0600.AR32:4MM</text>
<text x="334" y="417.8">PLACE_NEAR=U0600.AE35:3MM</text>
</g>
<g font-size=".4">
<text x="660.4" y="395">TABLE_ALT_HEAD</text>
<text x="660.4" y="405.1">TABLE_ALT_ITEM</text>
<text x="660.4" y="412.7">TABLE_ALT_ITEM</text>
</g>
</svg>
